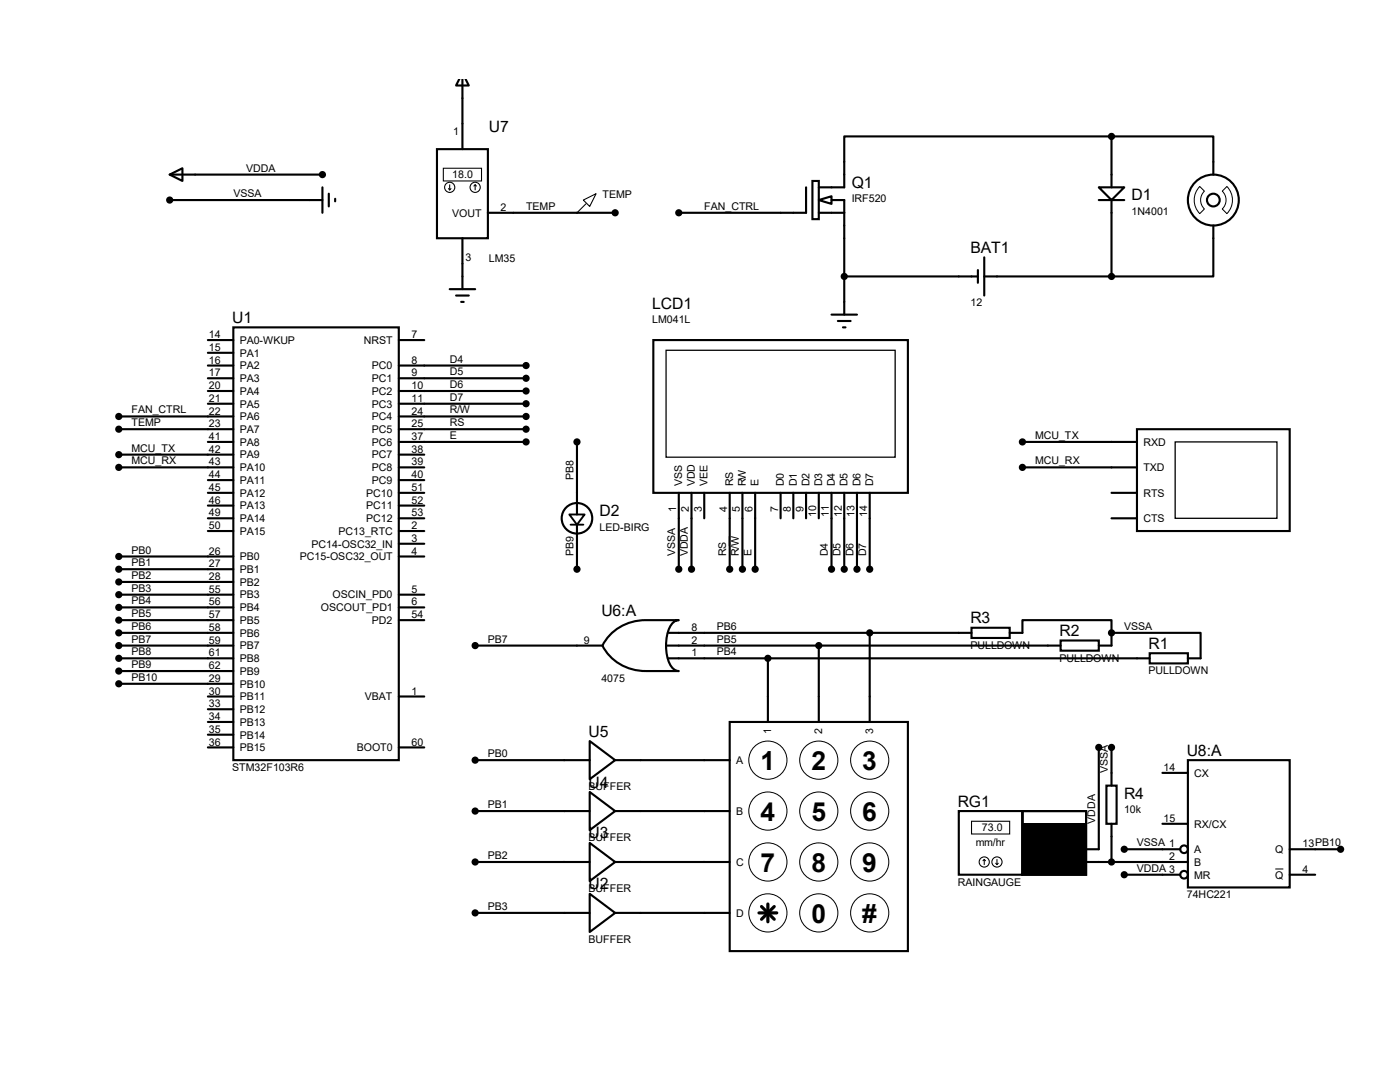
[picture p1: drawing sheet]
<svg xmlns="http://www.w3.org/2000/svg" width="279mm" height="216mm" viewBox="0 0 279 216" stroke-linecap="round" stroke-linejoin="round" font-family="sans-serif">
<g fill="none" stroke="#000" stroke-width=".42">
<path d="M91.7 15.7l-.7 1.4h2.6l-.7-1.4M92.3 15.7v14.1M33.9 34.8l2.5-1.2v2.5zM33.9 34.8h30.4M33.9 39.9h30.4M64.3 37.4v5.1M65.6 38.7v2.5M66.9 39.7v.5M87.2 29.8h10.2v17.7h-10.2zM160.9 37.4v5.1h-25.4M162.1 36.1h1.3v7.6h-1.3zM163.4 39.9l2.5-.7v1.5z"/>
<path d="M165.9 39.9h2.6v22.9M219.3 37.4h5.1l-2.6 2.5zM219.3 39.9h5.1M221.8 27.2h-53.3v10.2h-5.1M221.8 27.2h20.3v7.6M221.8 27.2v10.2M221.8 39.9v15.3M89.7 57.7h5.1M91 59h2.6M92.3 47.5v10.2M97.4 42.5h25.4M163.4 42.5h5.1"/>
<path d="M168.5 55.2h26.7M195.2 53.9v2.5M196.4 55.2h25.4M196.4 51.4v7.6M242.1 45v10.2h-20.3M41.5 72.9h5.1M41.5 75.5h5.1M41.5 78h5.1M41.5 67.9h5.1M41.5 70.4h5.1M46.6 65.3h33v86.4h-33zM79.6 72.9h25.4"/>
<path d="M79.6 75.5h25.4M79.6 78h25.4M79.6 67.9h5.1M92 60.2h.5M130.4 67.9h50.8v30.4h-50.8zM165.9 62.8h5.1M167.2 64.1h2.6M168.2 65.3h.5M23.7 83.1h22.9M23.7 85.6h22.9M23.7 93.3h22.9M23.7 90.7h22.9"/>
<path d="M41.5 88.2h5.1M41.5 80.6h5.1M41.5 98.3h5.1M41.5 95.8h5.1M79.6 83.1h25.4M79.6 85.6h25.4M79.6 88.2h25.4M79.6 93.3h5.1M79.6 90.7h5.1M79.6 80.6h25.4M79.6 98.3h5.1M79.6 95.8h5.1"/>
<path d="M115.1 88.2v14.5M135.5 98.3v15.3M138 98.3v15.3M140.5 98.3v5.1M145.6 98.3v15.3M148.2 98.3v15.3M150.7 98.3v15.3M155.8 98.3v5.1M158.3 98.3v5.1M160.9 98.3v5.1M163.4 98.3v5.1M165.9 98.3v15.3"/>
<path d="M168.5 98.3v15.3M171 98.3v15.3M173.6 98.3v15.3M204 88.2h22.9M204 93.3h22.9M221.8 98.3h5.1M226.9 85.6h30.5v20.4h-30.5zM23.7 111h22.9M23.7 113.6h22.9M23.7 116.1h22.9M23.7 118.7h22.9M41.5 100.9h5.1"/>
<path d="M41.5 103.4h5.1M41.5 106h5.1M79.6 111h5.1M79.6 118.7h5.1M79.6 100.9h5.1M79.6 103.4h5.1M79.6 106h5.1M79.6 108.5h5.1M115.1 104.7v8.9M221.8 103.4h5.1M23.7 126.3h22.9M23.7 128.8h22.9"/>
<path d="M23.7 131.4h22.9M23.7 121.2h22.9M23.7 123.7h22.9M23.7 136.4h22.9M23.7 133.9h22.9M41.5 139h5.1M79.6 121.2h5.1M79.6 123.7h5.1M79.6 139h5.1M94.8 128.8h25.4M122 126.4a9.8 9.8 0 0 1 6.9-2.7h6.6a2.51 2.51 0 0 0-2.2 2.3 9.1 9.1 0 0 0 .7 7l.9 .8 .6 .1h-6.6a9.5 9.5 0 0 1-8.7-5.1l.5-.9zM132.9 128.8h78.8"/>
<path d="M133.4 126.3h60.5M133.4 131.4h96M153.2 131.4v12.7M163.4 128.8v15.3M173.6 126.3v17.8M193.9 125.3h7.6v2h-7.6zM201.5 126.3h2.5v-2.6h17.8v2.6M211.7 127.8h7.6v2h-7.6zM221.8 126.3h17.8v5.1h-2.5M221.8 126.3v2.5h-2.5M229.4 130.3h7.7v2.1h-7.7zM41.5 149.1h5.1"/>
<path d="M41.5 141.5h5.1M41.5 144.1h5.1M41.5 146.6h5.1M79.6 149.1h5.1M94.8 151.7h22.9M117.7 158l5.1 3.8-5.1 3.9zM117.7 147.9l5.1 3.8-5.1 3.8zM122.8 151.7h22.8M145.6 144.1h35.6v45.7h-35.6zM219.3 149.1v20.4h-2.6M220.8 156.8h2v7.6h-2zM221.8 149.1v7.7"/>
<path d="M232 154.2h5.1M237.1 151.7h20.3v25.4h-20.3zM94.8 172h22.9M94.8 161.8h22.9M117.7 178.4l5.1 3.8-5.1 3.8zM117.7 168.2l5.1 3.8-5.1 3.8zM122.8 172h22.8M122.8 161.8h22.8M191.3 161.8h12.7v12.7h-12.7zM204 161.8h12.7v12.7h-12.7zM216.7 172h20.4M221.8 164.4v7.6"/>
<path d="M224.4 169.5h11.1M224.4 174.5h11.1M232 164.4h5.1M257.4 169.5h10.1M257.4 174.5h5.1M94.8 182.2h22.9M122.8 182.2h22.8"/>
<circle cx="242.1" cy="39.9" r="5.1"/>
<circle cx="242.1" cy="39.9" r="1.27"/>
<circle cx="115.1" cy="103.4" r="3"/>
<circle cx="236.3" cy="169.5" r=".76"/>
<circle cx="236.3" cy="174.5" r=".76"/>
</g>
<g fill="none" stroke="#000" stroke-width=".2">
<path d="M239.4 37.2l1 .9a2.46 2.46 0 0 0 0 3.6l-1 .9a3.9 3.9 0 0 1 0-5.4zM244.9 37.2a3.9 3.9 0 0 1 0 5.4l-1-.9a2.46 2.46 0 0 0 0-3.6zM91.9 80.6h2M145.5 107v2M204 164.4h12.8M254.5 173.4h1.6"/>
<circle cx="153.2" cy="151.7" r="3.8"/>
<circle cx="163.4" cy="151.7" r="3.8"/>
<circle cx="173.6" cy="151.7" r="3.8"/>
<circle cx="153.2" cy="161.8" r="3.8"/>
<circle cx="153.2" cy="172" r="3.8"/>
<circle cx="163.4" cy="161.8" r="3.8"/>
<circle cx="163.4" cy="172" r="3.8"/>
<circle cx="173.6" cy="161.8" r="3.8"/>
<circle cx="173.6" cy="172" r="3.8"/>
<circle cx="153.2" cy="182.2" r="3.8"/>
<circle cx="163.4" cy="182.2" r="3.8"/>
<circle cx="173.6" cy="182.2" r="3.8"/>
</g>
<g fill="#000" stroke="#000" stroke-width=".42">
<circle cx="33.9" cy="39.9" r=".51"/>
<circle cx="64.3" cy="34.8" r=".51"/>
<circle cx="221.8" cy="27.2" r=".51"/>
<circle cx="122.8" cy="42.5" r=".51"/>
<circle cx="135.5" cy="42.5" r=".51"/>
<circle cx="168.5" cy="55.2" r=".51"/>
<circle cx="221.8" cy="55.2" r=".51"/>
<circle cx="105" cy="78" r=".51"/>
<circle cx="105" cy="72.9" r=".51"/>
<circle cx="105" cy="75.5" r=".51"/>
<circle cx="23.7" cy="93.3" r=".51"/>
<circle cx="23.7" cy="90.7" r=".51"/>
<circle cx="23.7" cy="85.6" r=".51"/>
<circle cx="23.7" cy="83.1" r=".51"/>
<circle cx="105" cy="88.2" r=".51"/>
<circle cx="105" cy="83.1" r=".51"/>
<circle cx="105" cy="80.6" r=".51"/>
<circle cx="105" cy="85.6" r=".51"/>
<circle cx="115.1" cy="88.2" r=".51"/>
<circle cx="204" cy="88.2" r=".51"/>
<circle cx="204" cy="93.3" r=".51"/>
<circle cx="23.7" cy="113.6" r=".51"/>
<circle cx="23.7" cy="111" r=".51"/>
<circle cx="23.7" cy="118.7" r=".51"/>
<circle cx="23.7" cy="116.1" r=".51"/>
<circle cx="115.1" cy="113.6" r=".51"/>
<circle cx="135.5" cy="113.6" r=".51"/>
<circle cx="138" cy="113.6" r=".51"/>
<circle cx="145.6" cy="113.6" r=".51"/>
<circle cx="148.2" cy="113.6" r=".51"/>
<circle cx="150.7" cy="113.6" r=".51"/>
<circle cx="165.9" cy="113.6" r=".51"/>
<circle cx="168.5" cy="113.6" r=".51"/>
<circle cx="171" cy="113.6" r=".51"/>
<circle cx="173.6" cy="113.6" r=".51"/>
<circle cx="23.7" cy="121.2" r=".51"/>
<circle cx="23.7" cy="133.9" r=".51"/>
<circle cx="23.7" cy="123.7" r=".51"/>
<circle cx="23.7" cy="131.4" r=".51"/>
<circle cx="23.7" cy="126.3" r=".51"/>
<circle cx="23.7" cy="128.8" r=".51"/>
<circle cx="23.7" cy="136.4" r=".51"/>
<circle cx="94.8" cy="128.8" r=".51"/>
<circle cx="153.2" cy="131.4" r=".51"/>
<circle cx="163.4" cy="128.8" r=".51"/>
<circle cx="173.6" cy="126.3" r=".51"/>
<circle cx="221.8" cy="126.3" r=".51"/>
<circle cx="94.8" cy="151.7" r=".51"/>
<circle cx="219.3" cy="149.1" r=".51"/>
<circle cx="221.8" cy="149.1" r=".51"/>
<circle cx="94.8" cy="172" r=".51"/>
<circle cx="94.8" cy="161.8" r=".51"/>
<circle cx="221.8" cy="172" r=".51"/>
<circle cx="224.4" cy="174.5" r=".51"/>
<circle cx="224.4" cy="169.5" r=".51"/>
<circle cx="267.5" cy="169.5" r=".51"/>
<circle cx="94.8" cy="182.2" r=".51"/>
</g>
<path d="M151.5 182.2h3.5M152 180.9l2.5 2.5M153.2 180.4v3.5M154.5 180.9l-2.5 2.5" fill="none" stroke="#000" stroke-width=".64"/>
<g fill="none" stroke="#000" stroke-width=".21">
<path d="M88.5 33.6h7.6v2.5h-7.6zM89.5 37.6l.2 .3M89.7 36.9v1M90 37.6l-.3 .3M94.8 36.9l-.2 .2M94.8 36.9l.3 .2M94.8 36.9v1M116.4 39.9l2.6-1.2-1.3 2.5zM116.9 40.7l-1.8 1.8M193.9 163.9h7.6v2.5h-7.6zM196.4 171.5l-.2 .2M196.4 171.5l.3 .2"/>
<path d="M196.4 171.5v1M198.7 172.3l.3 .2M199 171.5v1M199.2 172.3l-.2 .2"/>
<circle cx="89.7" cy="37.4" r="1.02"/>
<circle cx="94.8" cy="37.4" r="1.02"/>
<circle cx="196.4" cy="172" r="1.02"/>
<circle cx="199" cy="172" r="1.02"/>
</g>
<path d="M204.1 164.2h12.6v10.3h-12.6z" fill="#000"/>
<path d="M132.9 69.9h45.7v21.3h-45.7zM234.5 88.2h20.3v15.2h-20.3z" fill="none" stroke="#000" stroke-width=".25"/>
<path d="M113.6 102.7h3.1l-1.6 2zM113.9 104.7h2.5" fill="none" stroke="#000" stroke-width=".38"/>
<g font-size="5.3">
<text x="151.8" y="153.6">1</text>
<text x="161.9" y="153.6">2</text>
<text x="172.1" y="153.6">3</text>
<text x="151.8" y="163.8">4</text>
<text x="161.9" y="163.8">5</text>
<text x="172.1" y="163.8">6</text>
<text x="151.8" y="173.9">7</text>
<text x="161.9" y="173.9">8</text>
<text x="172.1" y="173.9">9</text>
<text x="161.9" y="184.1">0</text>
<text x="172.1" y="184.1">#</text>
</g>
<g font-size="3.1">
<text x="97.6" y="26.3">U7</text>
<text x="170" y="37.5">Q1</text>
<text x="225.8" y="40">D1</text>
<text x="193.7" y="50.5">BAT1</text>
<text x="46.4" y="64.4">U1</text>
<text x="130.2" y="61.6">LCD1</text>
<text x="119.7" y="103">D2</text>
<text x="120" y="122.9">U6:A</text>
<text x="193.7" y="124.4">R3</text>
<text x="211.5" y="126.9">R2</text>
<text x="229.2" y="129.5">R1</text>
<text x="117.5" y="147">U5</text>
<text x="236.9" y="150.8">U8:A</text>
<text x="117.5" y="157.1">U4</text>
<text x="191.1" y="161">RG1</text>
<text x="224.3" y="159.4">R4</text>
<text x="117.5" y="167.3">U3</text>
<text x="117.5" y="177.5">U2</text>
</g>
<g font-size="2.1">
<text x="90.5" y="26.8">1</text>
<text x="49.1" y="34.2">VDDA</text>
<text x="90.3" y="35.6">18.0</text>
<text x="46.6" y="39.3">VSSA</text>
<text x="105" y="41.9">TEMP</text>
<text x="120.2" y="39.4">TEMP</text>
<text x="140.5" y="41.9">FAN_CTRL</text>
<text x="170" y="40.4">IRF520</text>
<text x="90.3" y="43.2">VOUT</text>
<text x="99.9" y="42.1">2</text>
<text x="225.8" y="42.9">1N4001</text>
<text x="92.9" y="52">3</text>
<text x="97.6" y="52.2">LM35</text>
<text x="130.2" y="64.5">LM041L</text>
<text x="193.7" y="61.1">12</text>
<text x="41.7" y="67.5">14</text>
<text x="41.7" y="70">15</text>
<text x="47.8" y="68.6">PA0-WKUP</text>
<text x="47.8" y="71.2">PA1</text>
<text x="72.6" y="68.6">NRST</text>
<text x="82.1" y="67.5">7</text>
<text x="41.7" y="72.6">16</text>
<text x="41.7" y="75.1">17</text>
<text x="41.7" y="77.6">20</text>
<text x="47.8" y="73.7">PA2</text>
<text x="47.8" y="76.2">PA3</text>
<text x="74.2" y="76.2">PC1</text>
<text x="74.2" y="73.7">PC0</text>
<text x="82.1" y="75.1">9</text>
<text x="82.1" y="77.6">10</text>
<text x="82.1" y="72.6">8</text>
<text x="89.7" y="72.3">D4</text>
<text x="89.7" y="74.9">D5</text>
<text x="89.7" y="77.4">D6</text>
<text x="26.2" y="82.5">FAN_CTRL</text>
<text x="41.7" y="80.2">21</text>
<text x="41.7" y="82.7">22</text>
<text x="47.8" y="78.8">PA4</text>
<text x="47.8" y="81.3">PA5</text>
<text x="47.8" y="83.9">PA6</text>
<text x="74.2" y="78.8">PC2</text>
<text x="74.2" y="83.9">PC4</text>
<text x="74.2" y="81.3">PC3</text>
<text x="82.1" y="82.7">24</text>
<text x="82.1" y="80.2">11</text>
<text x="89.7" y="80">D7</text>
<text x="89.7" y="82.5">R/W</text>
<text x="26.2" y="85">TEMP</text>
<text x="41.7" y="85.3">23</text>
<text x="41.7" y="87.8">41</text>
<text x="47.8" y="86.4">PA7</text>
<text x="47.8" y="88.9">PA8</text>
<text x="74.2" y="86.4">PC5</text>
<text x="74.2" y="88.9">PC6</text>
<text x="82.1" y="85.3">25</text>
<text x="82.1" y="87.8">37</text>
<text x="89.7" y="85">RS</text>
<text x="89.7" y="87.6">E</text>
<text x="206.6" y="87.6">MCU_TX</text>
<text x="228.2" y="88.9">RXD</text>
<text x="26.2" y="90.1">MCU_TX</text>
<text x="26.2" y="92.7">MCU_RX</text>
<text x="41.7" y="90.3">42</text>
<text x="41.7" y="92.9">43</text>
<text x="41.7" y="95.4">44</text>
<text x="47.8" y="91.5">PA9</text>
<text x="47.8" y="94">PA10</text>
<text x="74.2" y="91.5">PC7</text>
<text x="74.2" y="94">PC8</text>
<text x="82.1" y="90.3">38</text>
<text x="82.1" y="92.9">39</text>
<text x="82.1" y="95.4">40</text>
<text x="114.4" y="95.8" transform="rotate(-90 114.4 95.8)">PB8</text>
<text x="206.6" y="92.7">MCU_RX</text>
<text x="228.2" y="94">TXD</text>
<text x="41.7" y="98">45</text>
<text x="41.7" y="100.5">46</text>
<text x="47.8" y="96.6">PA11</text>
<text x="47.8" y="99.1">PA12</text>
<text x="47.8" y="101.6">PA13</text>
<text x="73.1" y="99.1">PC10</text>
<text x="73.1" y="101.6">PC11</text>
<text x="74.2" y="96.6">PC9</text>
<text x="82.1" y="98">51</text>
<text x="82.1" y="100.5">52</text>
<text x="136.1" y="97.1" transform="rotate(-90 136.1 97.1)">VSS</text>
<text x="138.7" y="97.1" transform="rotate(-90 138.7 97.1)">VDD</text>
<text x="141.2" y="97.1" transform="rotate(-90 141.2 97.1)">VEE</text>
<text x="146.3" y="97.1" transform="rotate(-90 146.3 97.1)">RS</text>
<text x="148.8" y="97.1" transform="rotate(-90 148.8 97.1)">RW</text>
<text x="151.4" y="97.1" transform="rotate(-90 151.4 97.1)">E</text>
<text x="156.5" y="97.1" transform="rotate(-90 156.5 97.1)">D0</text>
<text x="159" y="97.1" transform="rotate(-90 159 97.1)">D1</text>
<text x="161.5" y="97.1" transform="rotate(-90 161.5 97.1)">D2</text>
<text x="164.1" y="97.1" transform="rotate(-90 164.1 97.1)">D3</text>
<text x="166.6" y="97.1" transform="rotate(-90 166.6 97.1)">D4</text>
<text x="169.2" y="97.1" transform="rotate(-90 169.2 97.1)">D5</text>
<text x="171.7" y="97.1" transform="rotate(-90 171.7 97.1)">D6</text>
<text x="174.2" y="97.1" transform="rotate(-90 174.2 97.1)">D7</text>
<text x="228.2" y="99.1">RTS</text>
<text x="41.7" y="103">49</text>
<text x="41.7" y="105.6">50</text>
<text x="47.8" y="104.2">PA14</text>
<text x="47.8" y="106.7">PA15</text>
<text x="67.6" y="106.7">PC13_RTC</text>
<text x="73.1" y="104.2">PC12</text>
<text x="82.1" y="103">53</text>
<text x="82.1" y="105.6">2</text>
<text x="119.7" y="105.9">LED-BIRG</text>
<text x="135" y="102.1" transform="rotate(-90 135 102.1)">1</text>
<text x="137.5" y="102.1" transform="rotate(-90 137.5 102.1)">2</text>
<text x="140" y="102.1" transform="rotate(-90 140 102.1)">3</text>
<text x="145.1" y="102.1" transform="rotate(-90 145.1 102.1)">4</text>
<text x="147.7" y="102.1" transform="rotate(-90 147.7 102.1)">5</text>
<text x="150.2" y="102.1" transform="rotate(-90 150.2 102.1)">6</text>
<text x="155.3" y="102.1" transform="rotate(-90 155.3 102.1)">7</text>
<text x="157.8" y="102.1" transform="rotate(-90 157.8 102.1)">8</text>
<text x="160.4" y="102.1" transform="rotate(-90 160.4 102.1)">9</text>
<text x="162.9" y="103.2" transform="rotate(-90 162.9 103.2)">10</text>
<text x="165.4" y="103.1" transform="rotate(-90 165.4 103.1)">11</text>
<text x="168" y="103.2" transform="rotate(-90 168 103.2)">12</text>
<text x="170.5" y="103.2" transform="rotate(-90 170.5 103.2)">13</text>
<text x="173.1" y="103.2" transform="rotate(-90 173.1 103.2)">14</text>
<text x="228.2" y="104.2">CTS</text>
<text x="26.2" y="110.4">PB0</text>
<text x="26.2" y="113">PB1</text>
<text x="41.7" y="110.7">26</text>
<text x="41.7" y="113.2">27</text>
<text x="47.8" y="111.8">PB0</text>
<text x="59.9" y="111.8">PC15-OSC32_OUT</text>
<text x="62.2" y="109.3">PC14-OSC32_IN</text>
<text x="82.1" y="108.1">3</text>
<text x="82.1" y="110.7">4</text>
<text x="114.4" y="111" transform="rotate(-90 114.4 111)">PB9</text>
<text x="134.7" y="111" transform="rotate(-90 134.7 111)">VSSA</text>
<text x="137.3" y="111" transform="rotate(-90 137.3 111)">VDDA</text>
<text x="144.9" y="111" transform="rotate(-90 144.9 111)">RS</text>
<text x="147.4" y="111" transform="rotate(-90 147.4 111)">R/W</text>
<text x="150" y="111" transform="rotate(-90 150 111)">E</text>
<text x="165.2" y="111" transform="rotate(-90 165.2 111)">D4</text>
<text x="167.8" y="111" transform="rotate(-90 167.8 111)">D5</text>
<text x="170.3" y="111" transform="rotate(-90 170.3 111)">D6</text>
<text x="172.8" y="111" transform="rotate(-90 172.8 111)">D7</text>
<text x="26.2" y="115.5">PB2</text>
<text x="26.2" y="118.1">PB3</text>
<text x="41.7" y="115.7">28</text>
<text x="41.7" y="118.3">55</text>
<text x="47.8" y="114.3">PB1</text>
<text x="47.8" y="116.9">PB2</text>
<text x="47.8" y="119.4">PB3</text>
<text x="66.4" y="119.4">OSCIN_PD0</text>
<text x="82.1" y="118.3">5</text>
<text x="26.2" y="120.6">PB4</text>
<text x="26.2" y="123.1">PB5</text>
<text x="26.2" y="125.7">PB6</text>
<text x="41.7" y="120.8">56</text>
<text x="41.7" y="123.4">57</text>
<text x="41.7" y="125.9">58</text>
<text x="47.8" y="122">PB4</text>
<text x="47.8" y="124.5">PB5</text>
<text x="64.1" y="122">OSCOUT_PD1</text>
<text x="74.2" y="124.5">PD2</text>
<text x="82.1" y="120.8">6</text>
<text x="82.1" y="123.4">54</text>
<text x="138" y="125.9">8</text>
<text x="143.1" y="125.7">PB6</text>
<text x="224.4" y="125.7">VSSA</text>
<text x="26.2" y="128.2">PB7</text>
<text x="26.2" y="130.8">PB8</text>
<text x="41.7" y="131">61</text>
<text x="41.7" y="128.4">59</text>
<text x="47.8" y="127">PB6</text>
<text x="47.8" y="129.6">PB7</text>
<text x="97.4" y="128.2">PB7</text>
<text x="116.5" y="128.4">9</text>
<text x="138" y="131">1</text>
<text x="138" y="128.4">2</text>
<text x="143.1" y="128.2">PB5</text>
<text x="143.1" y="130.8">PB4</text>
<text x="193.7" y="129.5">PULLDOWN</text>
<text x="211.5" y="132">PULLDOWN</text>
<text x="26.2" y="135.8">PB10</text>
<text x="26.2" y="133.3">PB9</text>
<text x="41.7" y="133.5">62</text>
<text x="41.7" y="136.1">29</text>
<text x="47.8" y="132.1">PB8</text>
<text x="47.8" y="134.7">PB9</text>
<text x="47.8" y="137.2">PB10</text>
<text x="120" y="136.1">4075</text>
<text x="229.2" y="134.5">PULLDOWN</text>
<text x="41.7" y="138.6">30</text>
<text x="41.7" y="141.1">33</text>
<text x="41.7" y="143.7">34</text>
<text x="47.8" y="139.7">PB11</text>
<text x="47.8" y="142.3">PB12</text>
<text x="72.8" y="139.7">VBAT</text>
<text x="82.1" y="138.6">1</text>
<text x="41.7" y="146.2">35</text>
<text x="41.7" y="148.8">36</text>
<text x="47.8" y="144.8">PB13</text>
<text x="47.8" y="147.4">PB14</text>
<text x="47.8" y="149.9">PB15</text>
<text x="71.2" y="149.9">BOOT0</text>
<text x="82.1" y="148.8">60</text>
<text x="153.9" y="146.5" transform="rotate(-90 153.9 146.5)">1</text>
<text x="164.1" y="146.5" transform="rotate(-90 164.1 146.5)">2</text>
<text x="174.2" y="146.5" transform="rotate(-90 174.2 146.5)">3</text>
<text x="46.4" y="153.8">STM32F103R6</text>
<text x="97.4" y="151.1">PB0</text>
<text x="146.9" y="152.4">A</text>
<text x="221.1" y="154.2" transform="rotate(-90 221.1 154.2)">VSSA</text>
<text x="232.2" y="153.8">14</text>
<text x="238.3" y="155">CX</text>
<text x="97.4" y="161.2">PB1</text>
<text x="117.5" y="157.6">BUFFER</text>
<text x="117.5" y="167.8">BUFFER</text>
<text x="146.9" y="162.6">B</text>
<text x="196" y="165.9">73.0</text>
<text x="218.6" y="164.4" transform="rotate(-90 218.6 164.4)">VDDA</text>
<text x="224.3" y="162.3">10k</text>
<text x="232.2" y="164">15</text>
<text x="238.3" y="165.1">RX/CX</text>
<text x="97.4" y="171.4">PB2</text>
<text x="146.9" y="172.8">C</text>
<text x="194.7" y="168.9">mm/hr</text>
<text x="226.9" y="168.9">VSSA 1</text>
<text x="226.9" y="173.9">VDDA 3</text>
<text x="233.3" y="171.6">2</text>
<text x="238.3" y="170.2">A</text>
<text x="238.3" y="172.8">B</text>
<text x="254.5" y="170.2">Q</text>
<text x="259.9" y="169.1">13PB10</text>
<text x="117.5" y="178">BUFFER</text>
<text x="191.1" y="176.7">RAINGAUGE</text>
<text x="236.9" y="179.2">74HC221</text>
<text x="238.3" y="175.3">MR</text>
<text x="254.5" y="175.3">Q</text>
<text x="259.9" y="174.2">4</text>
<text x="97.4" y="181.6">PB3</text>
<text x="146.9" y="182.9">D</text>
<text x="117.5" y="188.1">BUFFER</text>
</g>
</svg>
